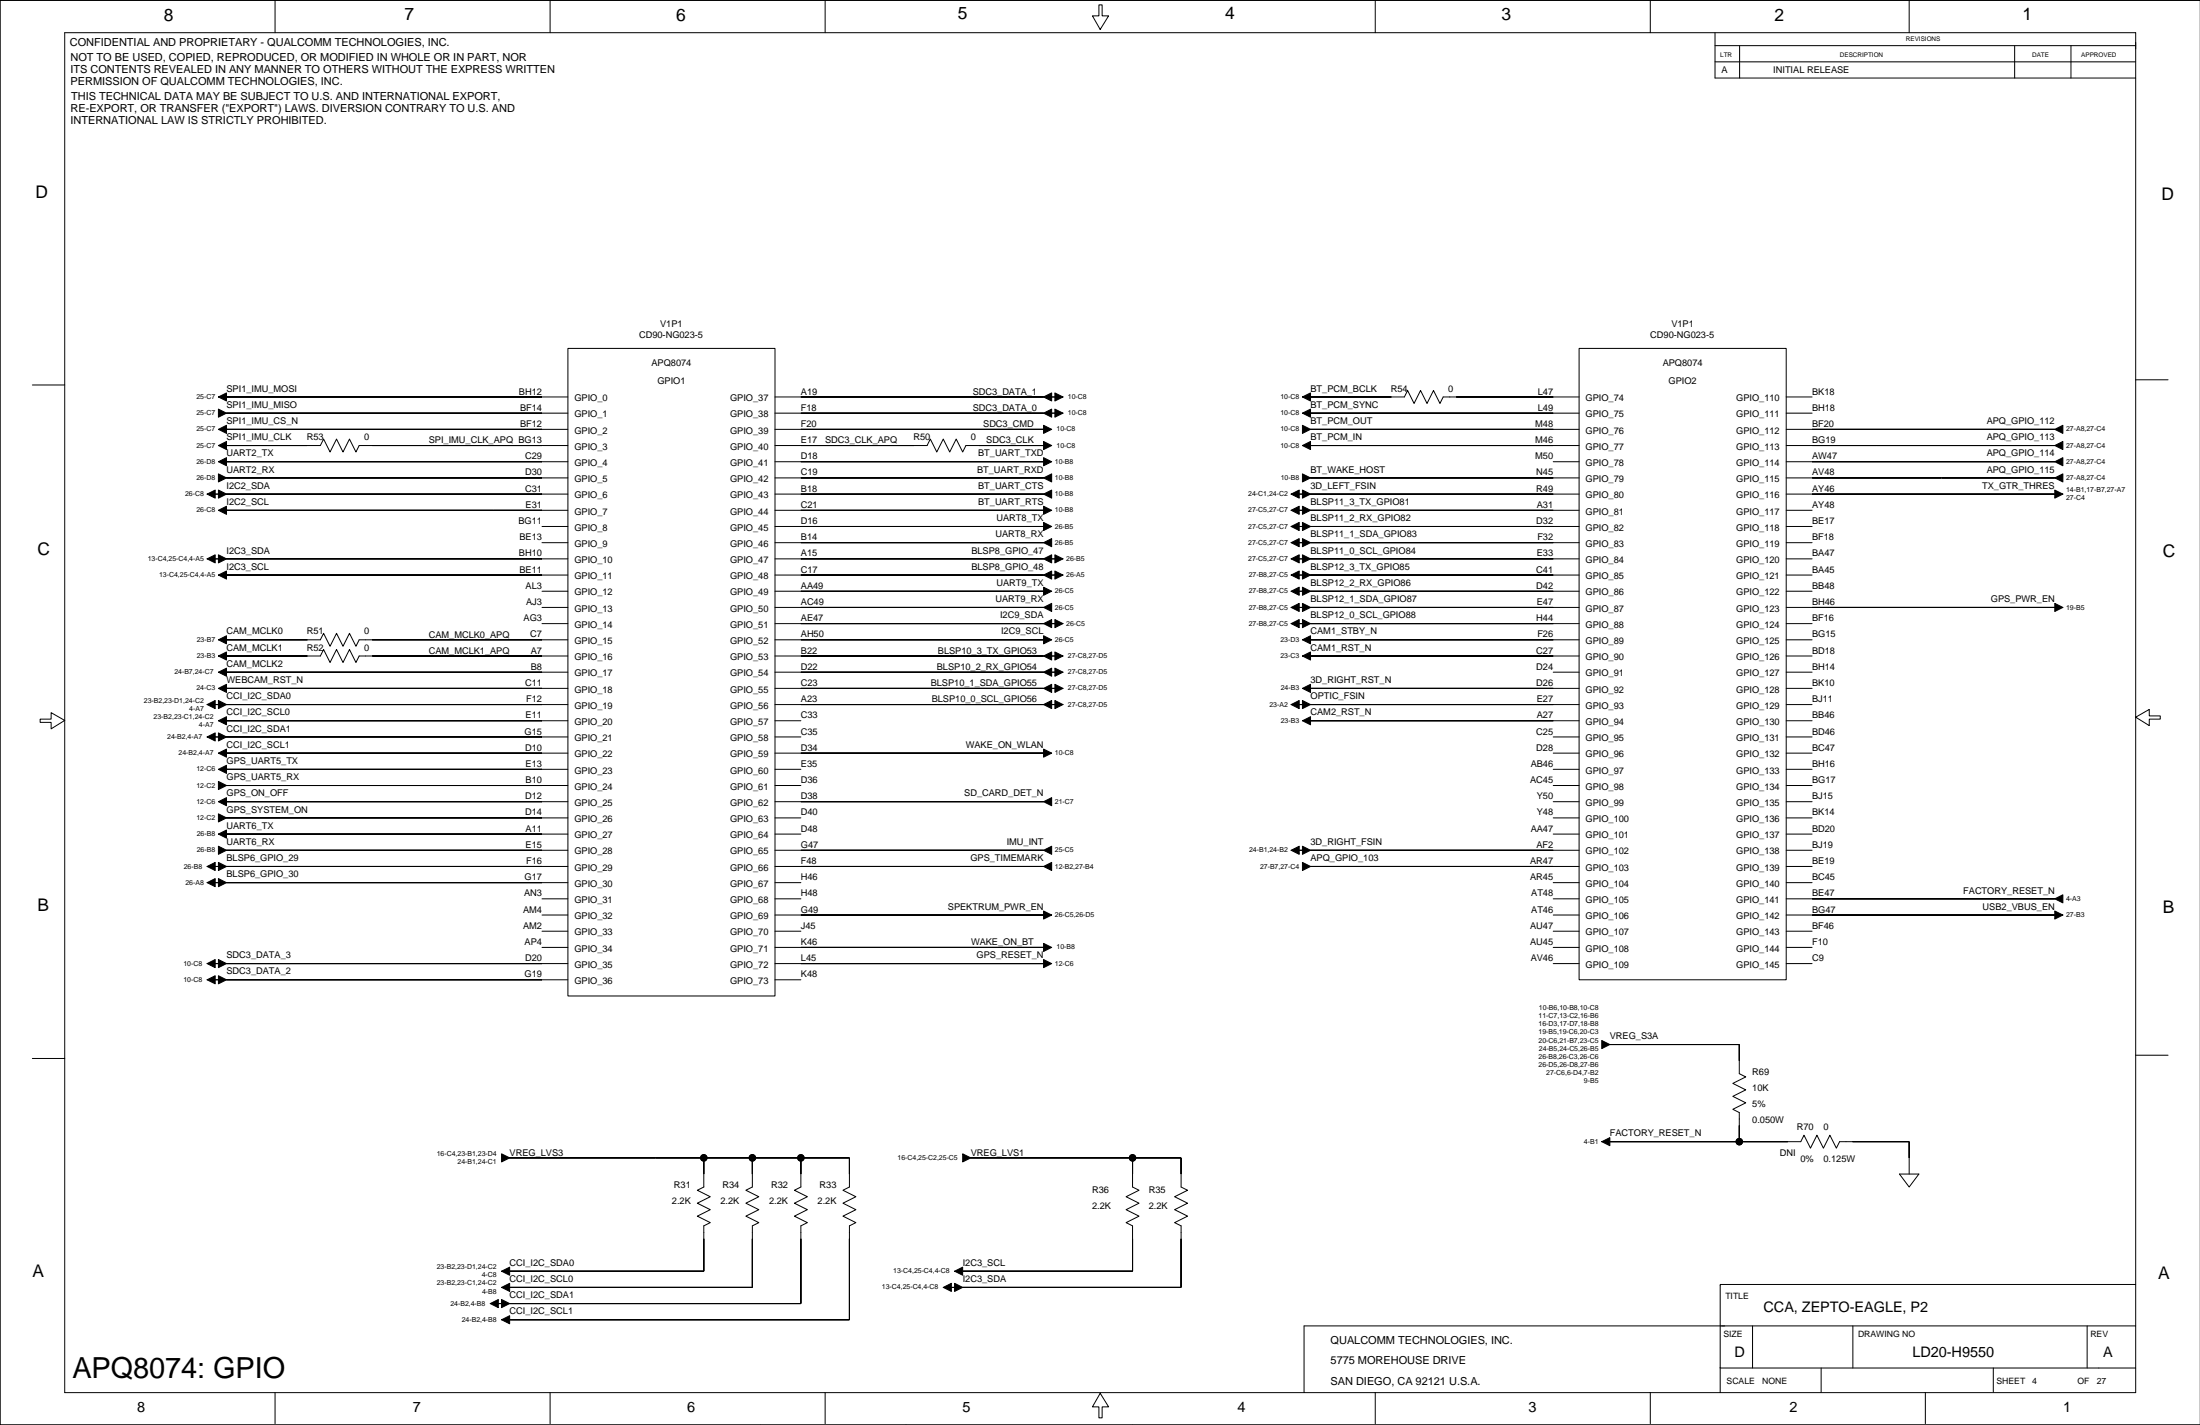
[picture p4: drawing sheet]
<svg xmlns="http://www.w3.org/2000/svg" width="863mm" height="559mm" viewBox="0 0 863 559" stroke-linecap="round" stroke-linejoin="round" font-family="sans-serif">
<g fill="none" stroke="#000" stroke-width=".39">
<path d="M25.4 12.8h812.6v533.3h-812.6zM107.9 .1v12.7M215.9 .1v12.7M323.8 .1v12.7M431.2 1.9h1.3v4.3h2.5l-3.3 5.4-3-5.4h2.5zM539.6 .1v12.7M647.6 .1v12.7M672.9 12.8v17.8h165.1M672.9 17.9h165.1M682.6 17.9v12.7M749.1 .1v12.7M790.5 17.9v12.7"/>
<path d="M812.6 17.9v12.7M672.9 24.3h165.1M222.8 136.6h81.3v254h-81.3zM619.6 136.6h81.3v247.6h-81.3zM12.7 151h12.7M88.9 155.7h.1M88.9 155.7h133.9M304.1 155.7h105.4M409.5 155.7h.1M410.8 155.7h3.1M514.2 155.7h.1M514.2 155.7h36.9l1.2-2.6 2.6 5.1 2.5-5.1 2.5 5.1 2.6-5.1 2.5 5.1 1.3-2.5h53.3"/>
<path d="M700.9 155.7h10.1M838 148.9h12.7M88.9 162h.1M88.9 168.4h.1M88.9 174.7h.1M88.9 174.7h36.8l1.3-2.5 2.5 5.1 2.6-5.1 2.5 5.1 2.5-5.1 2.6 5.1 1.2-2.6h81.9M88.9 162h133.9M88.9 168.4h133.9M304.1 174.7h59.7l1.2-2.5 2.6 5.1 2.5-5.1 2.6 5.1 2.5-5.1 2.5 5.1 1.3-2.6h30.5M304.1 162h105.4M304.1 168.4h105.4M409.5 174.7h.1"/>
<path d="M409.5 168.4h.1M409.5 162h.1M410.8 162h3.1M514.2 174.7h.1M514.2 168.4h.1M514.2 162h.1M514.2 174.7h105.4M514.2 162h105.4M514.2 168.4h105.4M700.9 174.7h105.4M700.9 162h10.1M700.9 168.4h105.4"/>
<path d="M806.3 168.4h.1M806.3 174.7h.1M84.4 193.8h3.2M88.9 181.1h.1M88.9 187.4h.1M88.9 193.8h.1M88.9 187.4h133.9M88.9 193.8h133.9M88.9 181.1h133.9M304.1 187.4h105.4M304.1 193.8h105.4M304.1 181.1h105.4"/>
<path d="M409.5 187.4h.1M409.5 193.8h.1M409.5 181.1h.1M509.8 193.8h3.2M514.2 187.4h.1M514.2 193.8h.1M514.2 187.4h105.4M514.2 193.8h105.4M609.5 181.1h10.1M700.9 187.4h105.4M700.9 193.8h105.4M700.9 181.1h105.4"/>
<path d="M806.3 181.1h.1M806.3 187.4h.1M806.3 193.8h.1M84.4 219.2h3.2M88.9 200.1h.1M88.9 219.2h.1M88.9 200.1h133.9M88.9 219.2h133.9M212.7 206.5h10.1M212.7 212.8h10.1M304.1 200.1h105.4M304.1 206.5h105.4"/>
<path d="M304.1 212.8h105.4M304.1 219.2h105.4M409.5 200.1h.1M409.5 206.5h.1M409.5 212.8h.1M409.5 219.2h.1M410.8 219.2h3.1M509.8 200.1h3.2M509.8 206.5h3.2M509.8 212.8h3.2M509.8 219.2h3.2M514.2 200.1h.1"/>
<path d="M514.2 206.5h.1M514.2 212.8h.1M514.2 219.2h.1M514.2 200.1h105.4M514.2 206.5h105.4M514.2 212.8h105.4M514.2 219.2h105.4M700.9 200.1h10.1M700.9 206.5h10.1M700.9 212.8h10.1M700.9 219.2h10.1M88.9 225.5h.1"/>
<path d="M88.9 225.5h133.9M212.7 238.2h10.1M212.7 231.8h10.1M304.1 238.2h105.4M304.1 231.8h105.4M304.1 225.5h105.4M409.5 231.8h.1M409.5 225.5h.1M409.5 238.2h.1M410.8 225.5h3.1M509.8 238.2h3.2M509.8 231.8h3.2"/>
<path d="M509.8 225.5h3.2M514.2 225.5h.1M514.2 231.8h.1M514.2 238.2h.1M514.2 238.2h105.4M514.2 231.8h105.4M514.2 225.5h105.4M700.9 238.2h105.4M700.9 231.8h10.1M700.9 225.5h10.1M806.3 238.2h.1M88.9 257.2h.1"/>
<path d="M88.9 250.9h.1M88.9 250.9h36.8l1.3-2.5 2.5 5 2.6-5 2.5 5 2.5-5 2.6 5 1.2-2.5h81.9M88.9 257.2h36.8l1.3-2.5 2.5 5.1 2.6-5.1 2.5 5.1 2.5-5.1 2.6 5.1 1.2-2.6h81.9M212.7 244.5h10.1M304.1 257.2h105.4M304.1 244.5h105.4M304.1 250.9h105.4M409.5 257.2h.1M409.5 244.5h.1M409.5 250.9h.1M410.8 257.2h3.1M410.8 244.5h3.1"/>
<path d="M509.8 244.5h3.2M514.2 244.5h.1M514.2 250.9h.1M514.2 257.2h.1M514.2 257.2h105.4M514.2 244.5h105.4M514.2 250.9h105.4M700.9 257.2h10.1M700.9 244.5h10.1M700.9 250.9h10.1M84.4 276.3h3.2M88.9 263.6h.1"/>
<path d="M88.9 276.3h.1M88.9 269.9h.1M88.9 263.6h133.9M88.9 269.9h133.9M88.9 276.3h133.9M304.1 263.6h105.4M304.1 269.9h105.4M304.1 276.3h105.4M409.5 263.6h.1M409.5 269.9h.1M409.5 276.3h.1M410.8 263.6h3.1"/>
<path d="M410.8 269.9h3.1M410.8 276.3h3.1M509.8 276.3h3.2M514.2 276.3h.1M514.2 269.9h.1M514.2 269.9h105.4M514.2 276.3h105.4M609.5 263.6h10.1M700.9 263.6h10.1M700.9 269.9h10.1M700.9 276.3h10.1M15.7 282h4.4v-2.5l5.3 3-5.3 3.3v-2.5h-4.4z"/>
<path d="M84.4 289h3.2M88.9 295.3h.1M88.9 282.6h.1M88.9 289h.1M88.9 289h133.9M88.9 295.3h133.9M88.9 282.6h133.9M304.1 289h10.2M304.1 295.3h105.4M304.1 282.6h10.2M409.5 295.3h.1M514.2 282.6h.1"/>
<path d="M514.2 282.6h105.4M609.5 289h10.1M609.5 295.3h10.1M700.9 289h10.1M700.9 295.3h10.1M700.9 282.6h10.1M838 281.2l5.3-3v2.5h4.4v1.3h-4.4v2.5zM88.9 301.7h.1M88.9 308h.1M88.9 314.4h.1M88.9 301.7h133.9M88.9 308h133.9"/>
<path d="M88.9 314.4h133.9M304.1 301.7h10.2M304.1 308h10.2M304.1 314.4h105.4M409.5 314.4h.1M609.5 301.7h10.1M609.5 308h10.1M609.5 314.4h10.1M700.9 301.7h10.1M700.9 308h10.1M700.9 314.4h10.1M84.4 339.8h3.2"/>
<path d="M88.9 339.8h.1M88.9 320.7h.1M88.9 327.1h.1M88.9 333.4h.1M88.9 339.8h133.9M88.9 320.7h133.9M88.9 327.1h133.9M88.9 333.4h133.9M304.1 339.8h105.4M304.1 320.7h10.2M304.1 327.1h10.2M304.1 333.4h105.4"/>
<path d="M409.5 339.8h.1M409.5 333.4h.1M509.8 333.4h3.2M514.2 339.8h.1M514.2 333.4h.1M514.2 339.8h105.4M514.2 333.4h105.4M609.5 320.7h10.1M609.5 327.1h10.1M700.9 339.8h10.1M700.9 320.7h10.1M700.9 327.1h10.1"/>
<path d="M700.9 333.4h10.1M84.4 346.1h3.2M88.9 346.1h.1M88.9 346.1h133.9M212.7 352.5h10.1M212.7 358.8h10.1M304.1 346.1h10.2M304.1 352.5h10.2M304.1 358.8h105.4M409.5 358.8h.1M609.5 346.1h10.1M609.5 352.5h10.1"/>
<path d="M609.5 358.8h10.1M700.9 346.1h10.1M700.9 352.5h105.4M700.9 358.8h105.4M806.3 358.8h.1M806.3 352.5h.1M84.4 377.9h3.2M88.9 377.9h.1M88.9 377.9h133.9M212.7 365.2h10.1M212.7 371.5h10.1M304.1 377.9h105.4"/>
<path d="M304.1 365.2h10.2M304.1 371.5h105.4M409.5 371.5h.1M409.5 377.9h.1M609.5 377.9h10.1M609.5 365.2h10.1M609.5 371.5h10.1M700.9 377.9h10.1M700.9 365.2h10.1M700.9 371.5h10.1M84.4 384.2h3.2M88.9 384.2h.1"/>
<path d="M88.9 384.2h133.9M304.1 384.2h10.2M12.7 415.1h12.7M631.7 409.6h.1M631.7 409.6h50.8v11.4l2.5 1.3-5.1 2.5 5.1 2.6-5.1 2.5 5.1 2.6-5.1 2.5 2.6 1.3v11.4M838 413.8h12.7M200 454h.1M200 454h133.3v11.5l-2.5 1.2 5 2.6-5 2.5 5 2.6-5 2.5 5 2.5-2.5 1.3v36.8h-133.3M276.2 454v11.5l-2.6 1.2 5.1 2.6-5.1 2.5 5.1 2.6-5.1 2.5 5.1 2.5-2.5 1.3v17.8h-76.2M295.2 454v11.5l-2.5 1.2 5 2.6-5 2.5 5 2.6-5 2.5 5 2.5-2.5 1.3v24.1h-95.2M314.3 454v11.5l-2.6 1.2 5.1 2.6-5.1 2.5 5.1 2.6-5.1 2.5 5.1 2.5-2.5 1.3v30.5h-114.3M380.9 454h.1"/>
<path d="M380.9 454h82.5v11.5l2.6 1.2-5.1 2.6 5.1 2.5-5.1 2.6 5.1 2.5-5.1 2.5 2.5 1.3v24.1h-85.7M444.4 454v11.5l2.5 1.2-5 2.6 5 2.5-5 2.6 5 2.5-5 2.5 2.5 1.3v17.8h-66.7M631.7 447.7h.1M631.7 447.7h74.9l1.3-2.5 2.5 5 2.5-5 2.6 5 2.5-5 2.6 5 1.2-2.5h27.3v12.7M745.3 460.4h7.6l-3.8 5.1zM200 498.5h.1M377.7 498.5h.1M195.5 511.2h3.2M200 517.5h.1M200 504.8h.1M200 511.2h.1M373.3 504.8h3.2"/>
<path d="M377.7 504.8h.1M687.7 519.9v16.6M727 519.9v16.6M819 519.9v16.6M838 503.7h-163v42.4M838 519.9h-326.3v26.2M675 536.5h163M714.6 536.5v9.3M782.1 536.5v9.3M107.9 546.1v12.2M215.9 546.1v12.2M298.4 558.8h.1"/>
<path d="M323.8 546.1v12.2M355.5 558.8h.1M431.7 546.4l3.3 5.3h-2.5v4.3h-1.3v-4.3h-2.5zM444.4 558.8h.1M539.6 546.1v12.2M539.6 558.8h.1M647.6 546.1v12.2M755.5 546.1v12.2M863.3 558.8h-863.3v-558.7h863.3h-863.3v558.7"/>
<circle cx="276.2" cy="454" r="1.27"/>
<circle cx="295.2" cy="454" r="1.27"/>
<circle cx="314.3" cy="454" r="1.27"/>
<circle cx="444.4" cy="454" r="1.27"/>
<circle cx="682.5" cy="447.7" r="1.27"/>
</g>
<g fill="#000" stroke="#000" stroke-width=".39">
<path d="M85.7 155.7l3.2-1.6v3.2z" fill-rule="evenodd"/>
<path d="M88.9 155.7h123.8z" fill-rule="evenodd"/>
<path d="M409.5 155.7l3.2-1.6v3.2z" fill-rule="evenodd"/>
<path d="M314.3 155.7h95.2z" fill-rule="evenodd"/>
<path d="M413.9 154.1l3.2 1.6-3.2 1.6z" fill-rule="evenodd"/>
<path d="M511.1 155.7l3.1-1.6v3.2z" fill-rule="evenodd"/>
<path d="M514.2 155.7h31.8z" fill-rule="evenodd"/>
<path d="M571.4 155.7h38.1z" fill-rule="evenodd"/>
<path d="M85.7 168.4l3.2-1.6v3.2z" fill-rule="evenodd"/>
<path d="M85.7 174.7l3.2-1.6v3.2z" fill-rule="evenodd"/>
<path d="M85.7 160.4l3.2 1.6-3.2 1.6z" fill-rule="evenodd"/>
<path d="M88.9 174.7h31.7z" fill-rule="evenodd"/>
<path d="M88.9 168.4h47.6z" fill-rule="evenodd"/>
<path d="M136.5 168.4h76.2z" fill-rule="evenodd"/>
<path d="M88.9 162h123.8z" fill-rule="evenodd"/>
<path d="M146 174.7h66.7z" fill-rule="evenodd"/>
<path d="M314.3 174.7h44.4z" fill-rule="evenodd"/>
<path d="M409.5 162l3.2-1.6v3.2z" fill-rule="evenodd"/>
<path d="M314.3 168.4h95.2z" fill-rule="evenodd"/>
<path d="M314.3 162h95.2z" fill-rule="evenodd"/>
<path d="M384.1 174.7h25.4z" fill-rule="evenodd"/>
<path d="M409.5 173.1l3.2 1.6-3.2 1.6z" fill-rule="evenodd"/>
<path d="M409.5 166.8l3.2 1.6-3.2 1.6z" fill-rule="evenodd"/>
<path d="M413.9 160.4l3.2 1.6-3.2 1.6z" fill-rule="evenodd"/>
<path d="M511.1 174.7l3.1-1.6v3.2z" fill-rule="evenodd"/>
<path d="M511.1 162l3.1-1.6v3.2z" fill-rule="evenodd"/>
<path d="M511.1 166.8l3.1 1.6-3.1 1.6z" fill-rule="evenodd"/>
<path d="M514.2 162h95.3z" fill-rule="evenodd"/>
<path d="M514.2 174.7h95.3z" fill-rule="evenodd"/>
<path d="M514.2 168.4h95.3z" fill-rule="evenodd"/>
<path d="M711 168.4h12.7z" fill-rule="evenodd"/>
<path d="M711 174.7h25.4z" fill-rule="evenodd"/>
<path d="M723.7 168.4h82.6z" fill-rule="evenodd"/>
<path d="M736.4 174.7h69.9z" fill-rule="evenodd"/>
<path d="M806.3 168.4l3.1-1.6v3.2z" fill-rule="evenodd"/>
<path d="M806.3 174.7l3.1-1.6v3.2z" fill-rule="evenodd"/>
<path d="M81.3 193.8l3.1-1.6v3.1z" fill-rule="evenodd"/>
<path d="M85.7 181.1l3.2-1.6v3.1z" fill-rule="evenodd"/>
<path d="M85.7 185.8l3.2 1.6-3.2 1.6z" fill-rule="evenodd"/>
<path d="M85.7 192.2l3.2 1.6-3.2 1.5z" fill-rule="evenodd"/>
<path d="M88.9 193.8h85.7z" fill-rule="evenodd"/>
<path d="M88.9 187.4h123.8z" fill-rule="evenodd"/>
<path d="M88.9 181.1h123.8z" fill-rule="evenodd"/>
<path d="M174.6 193.8h38.1z" fill-rule="evenodd"/>
<path d="M314.3 187.4h95.2z" fill-rule="evenodd"/>
<path d="M314.3 193.8h95.2z" fill-rule="evenodd"/>
<path d="M314.3 181.1h95.2z" fill-rule="evenodd"/>
<path d="M409.5 187.4l3.2-1.6v3.2z" fill-rule="evenodd"/>
<path d="M409.5 193.8l3.2-1.6v3.1z" fill-rule="evenodd"/>
<path d="M409.5 179.5l3.2 1.6-3.2 1.5z" fill-rule="evenodd"/>
<path d="M506.6 193.8l3.2-1.6v3.1z" fill-rule="evenodd"/>
<path d="M511.1 185.8l3.1 1.6-3.1 1.6z" fill-rule="evenodd"/>
<path d="M511.1 192.2l3.1 1.6-3.1 1.5z" fill-rule="evenodd"/>
<path d="M514.2 187.4h95.3z" fill-rule="evenodd"/>
<path d="M514.2 193.8h95.3z" fill-rule="evenodd"/>
<path d="M711 181.1h38.1z" fill-rule="evenodd"/>
<path d="M711 187.4h50.8z" fill-rule="evenodd"/>
<path d="M711 193.8h63.5z" fill-rule="evenodd"/>
<path d="M774.5 193.8h31.8z" fill-rule="evenodd"/>
<path d="M761.8 187.4h44.5z" fill-rule="evenodd"/>
<path d="M749.1 181.1h57.2z" fill-rule="evenodd"/>
<path d="M806.3 181.1l3.1-1.6v3.1z" fill-rule="evenodd"/>
<path d="M806.3 187.4l3.1-1.6v3.2z" fill-rule="evenodd"/>
<path d="M806.3 192.2l3.1 1.6-3.1 1.5z" fill-rule="evenodd"/>
<path d="M81.3 219.2l3.1-1.6v3.1z" fill-rule="evenodd"/>
<path d="M85.7 200.1l3.2-1.6v3.2z" fill-rule="evenodd"/>
<path d="M85.7 217.6l3.2 1.6-3.2 1.5z" fill-rule="evenodd"/>
<path d="M88.9 200.1h104.7z" fill-rule="evenodd"/>
<path d="M88.9 219.2h123.8z" fill-rule="evenodd"/>
<path d="M193.6 200.1h19.1z" fill-rule="evenodd"/>
<path d="M409.5 219.2l3.2-1.6v3.1z" fill-rule="evenodd"/>
<path d="M314.3 200.1h95.2z" fill-rule="evenodd"/>
<path d="M314.3 206.5h95.2z" fill-rule="evenodd"/>
<path d="M314.3 212.8h95.2z" fill-rule="evenodd"/>
<path d="M314.3 219.2h95.2z" fill-rule="evenodd"/>
<path d="M409.5 212.8l3.2-1.6v3.2z" fill-rule="evenodd"/>
<path d="M409.5 198.5l3.2 1.6-3.2 1.6z" fill-rule="evenodd"/>
<path d="M409.5 204.9l3.2 1.6-3.2 1.5z" fill-rule="evenodd"/>
<path d="M413.9 217.6l3.2 1.6-3.2 1.5z" fill-rule="evenodd"/>
<path d="M506.6 200.1l3.2-1.6v3.2z" fill-rule="evenodd"/>
<path d="M506.6 206.5l3.2-1.6v3.1z" fill-rule="evenodd"/>
<path d="M506.6 212.8l3.2-1.6v3.2z" fill-rule="evenodd"/>
<path d="M506.6 219.2l3.2-1.6v3.1z" fill-rule="evenodd"/>
<path d="M511.1 198.5l3.1 1.6-3.1 1.6z" fill-rule="evenodd"/>
<path d="M511.1 204.9l3.1 1.6-3.1 1.5z" fill-rule="evenodd"/>
<path d="M511.1 211.2l3.1 1.6-3.1 1.6z" fill-rule="evenodd"/>
<path d="M511.1 217.6l3.1 1.6-3.1 1.5z" fill-rule="evenodd"/>
<path d="M514.2 219.2h95.3z" fill-rule="evenodd"/>
<path d="M514.2 212.8h95.3z" fill-rule="evenodd"/>
<path d="M514.2 206.5h95.3z" fill-rule="evenodd"/>
<path d="M514.2 200.1h95.3z" fill-rule="evenodd"/>
<path d="M85.7 225.5l3.2-1.6v3.2z" fill-rule="evenodd"/>
<path d="M88.9 225.5h123.8z" fill-rule="evenodd"/>
<path d="M409.5 225.5l3.2-1.6v3.2z" fill-rule="evenodd"/>
<path d="M314.3 225.5h95.2z" fill-rule="evenodd"/>
<path d="M314.3 231.8h95.2z" fill-rule="evenodd"/>
<path d="M314.3 238.2h95.2z" fill-rule="evenodd"/>
<path d="M409.5 238.2l3.2-1.6v3.2z" fill-rule="evenodd"/>
<path d="M409.5 230.3l3.2 1.5-3.2 1.6z" fill-rule="evenodd"/>
<path d="M413.9 223.9l3.2 1.6-3.2 1.6z" fill-rule="evenodd"/>
<path d="M506.6 225.5l3.2-1.6v3.2z" fill-rule="evenodd"/>
<path d="M506.6 231.8l3.2-1.5v3.1z" fill-rule="evenodd"/>
<path d="M506.6 238.2l3.2-1.6v3.2z" fill-rule="evenodd"/>
<path d="M511.1 223.9l3.1 1.6-3.1 1.6z" fill-rule="evenodd"/>
<path d="M511.1 230.3l3.1 1.5-3.1 1.6z" fill-rule="evenodd"/>
<path d="M511.1 236.6l3.1 1.6-3.1 1.6z" fill-rule="evenodd"/>
<path d="M514.2 238.2h95.3z" fill-rule="evenodd"/>
<path d="M514.2 231.8h95.3z" fill-rule="evenodd"/>
<path d="M514.2 225.5h95.3z" fill-rule="evenodd"/>
<path d="M711 238.2h95.3z" fill-rule="evenodd"/>
<path d="M806.3 236.6l3.1 1.6-3.1 1.6z" fill-rule="evenodd"/>
<path d="M85.7 257.2l3.2-1.5v3.1z" fill-rule="evenodd"/>
<path d="M85.7 250.9l3.2-1.6v3.2z" fill-rule="evenodd"/>
<path d="M88.9 250.9h31.7z" fill-rule="evenodd"/>
<path d="M88.9 257.2h31.7z" fill-rule="evenodd"/>
<path d="M146 250.9h66.7z" fill-rule="evenodd"/>
<path d="M146 257.2h66.7z" fill-rule="evenodd"/>
<path d="M409.5 257.2l3.2-1.5v3.1z" fill-rule="evenodd"/>
<path d="M409.5 244.5l3.2-1.5v3.1z" fill-rule="evenodd"/>
<path d="M314.3 257.2h95.2z" fill-rule="evenodd"/>
<path d="M314.3 244.5h95.2z" fill-rule="evenodd"/>
<path d="M314.3 250.9h95.2z" fill-rule="evenodd"/>
<path d="M409.5 249.3l3.2 1.6-3.2 1.6z" fill-rule="evenodd"/>
<path d="M413.9 255.7l3.2 1.5-3.2 1.6z" fill-rule="evenodd"/>
<path d="M413.9 243l3.2 1.5-3.2 1.6z" fill-rule="evenodd"/>
<path d="M506.6 244.5l3.2-1.5v3.1z" fill-rule="evenodd"/>
<path d="M511.1 250.9l3.1-1.6v3.2z" fill-rule="evenodd"/>
<path d="M511.1 257.2l3.1-1.5v3.1z" fill-rule="evenodd"/>
<path d="M511.1 243l3.1 1.5-3.1 1.6z" fill-rule="evenodd"/>
<path d="M514.2 244.5h95.3z" fill-rule="evenodd"/>
<path d="M514.2 250.9h95.3z" fill-rule="evenodd"/>
<path d="M514.2 257.2h95.3z" fill-rule="evenodd"/>
<path d="M81.3 276.3l3.1-1.6v3.2z" fill-rule="evenodd"/>
<path d="M85.7 263.6l3.2-1.6v3.2z" fill-rule="evenodd"/>
<path d="M85.7 269.9l3.2-1.5v3.1z" fill-rule="evenodd"/>
<path d="M85.7 274.7l3.2 1.6-3.2 1.6z" fill-rule="evenodd"/>
<path d="M88.9 263.6h123.8z" fill-rule="evenodd"/>
<path d="M88.9 269.9h123.8z" fill-rule="evenodd"/>
<path d="M88.9 276.3h123.8z" fill-rule="evenodd"/>
<path d="M409.5 263.6l3.2-1.6v3.2z" fill-rule="evenodd"/>
<path d="M409.5 269.9l3.2-1.5v3.1z" fill-rule="evenodd"/>
<path d="M409.5 276.3l3.2-1.6v3.2z" fill-rule="evenodd"/>
<path d="M314.3 276.3h95.2z" fill-rule="evenodd"/>
<path d="M314.3 269.9h95.2z" fill-rule="evenodd"/>
<path d="M314.3 263.6h95.2z" fill-rule="evenodd"/>
<path d="M413.9 262l3.2 1.6-3.2 1.6z" fill-rule="evenodd"/>
<path d="M413.9 268.4l3.2 1.5-3.2 1.6z" fill-rule="evenodd"/>
<path d="M413.9 274.7l3.2 1.6-3.2 1.6z" fill-rule="evenodd"/>
<path d="M506.6 276.3l3.2-1.6v3.2z" fill-rule="evenodd"/>
<path d="M511.1 269.9l3.1-1.5v3.1z" fill-rule="evenodd"/>
<path d="M511.1 274.7l3.1 1.6-3.1 1.6z" fill-rule="evenodd"/>
<path d="M514.2 276.3h95.3z" fill-rule="evenodd"/>
<path d="M514.2 269.9h95.3z" fill-rule="evenodd"/>
<path d="M81.3 289l3.1-1.6v3.2z" fill-rule="evenodd"/>
<path d="M85.7 295.3l3.2-1.6v3.2z" fill-rule="evenodd"/>
<path d="M85.7 282.6l3.2-1.5v3.1z" fill-rule="evenodd"/>
<path d="M85.7 287.4l3.2 1.6-3.2 1.6z" fill-rule="evenodd"/>
<path d="M88.9 289h123.8z" fill-rule="evenodd"/>
<path d="M88.9 295.3h123.8z" fill-rule="evenodd"/>
<path d="M88.9 282.6h123.8z" fill-rule="evenodd"/>
<path d="M314.3 295.3h95.2z" fill-rule="evenodd"/>
<path d="M409.5 293.7l3.2 1.6-3.2 1.6z" fill-rule="evenodd"/>
<path d="M511.1 282.6l3.1-1.5v3.1z" fill-rule="evenodd"/>
<path d="M514.2 282.6h95.3z" fill-rule="evenodd"/>
<path d="M85.7 301.7l3.2-1.6v3.2z" fill-rule="evenodd"/>
<path d="M85.7 314.4l3.2-1.6v3.2z" fill-rule="evenodd"/>
<path d="M85.7 306.4l3.2 1.6-3.2 1.6z" fill-rule="evenodd"/>
<path d="M88.9 314.4h123.8z" fill-rule="evenodd"/>
<path d="M88.9 301.7h123.8z" fill-rule="evenodd"/>
<path d="M88.9 308h123.8z" fill-rule="evenodd"/>
<path d="M314.3 314.4h95.2z" fill-rule="evenodd"/>
<path d="M409.5 314.4l3.2-1.6v3.2z" fill-rule="evenodd"/>
<path d="M81.3 339.8l3.1-1.6v3.2z" fill-rule="evenodd"/>
<path d="M85.7 327.1l3.2-1.6v3.2z" fill-rule="evenodd"/>
<path d="M85.7 338.2l3.2 1.6-3.2 1.6z" fill-rule="evenodd"/>
<path d="M85.7 319.1l3.2 1.6-3.2 1.6z" fill-rule="evenodd"/>
<path d="M85.7 331.8l3.2 1.6-3.2 1.6z" fill-rule="evenodd"/>
<path d="M88.9 339.8h123.8z" fill-rule="evenodd"/>
<path d="M88.9 327.1h123.8z" fill-rule="evenodd"/>
<path d="M88.9 333.4h123.8z" fill-rule="evenodd"/>
<path d="M88.9 320.7h123.8z" fill-rule="evenodd"/>
<path d="M314.3 339.8h95.2z" fill-rule="evenodd"/>
<path d="M314.3 333.4h95.2z" fill-rule="evenodd"/>
<path d="M409.5 339.8l3.2-1.6v3.2z" fill-rule="evenodd"/>
<path d="M409.5 333.4l3.2-1.6v3.2z" fill-rule="evenodd"/>
<path d="M506.6 333.4l3.2-1.6v3.2z" fill-rule="evenodd"/>
<path d="M511.1 338.2l3.1 1.6-3.1 1.6z" fill-rule="evenodd"/>
<path d="M511.1 331.8l3.1 1.6-3.1 1.6z" fill-rule="evenodd"/>
<path d="M514.2 339.8h95.3z" fill-rule="evenodd"/>
<path d="M514.2 333.4h95.3z" fill-rule="evenodd"/>
<path d="M81.3 346.1l3.1-1.6v3.2z" fill-rule="evenodd"/>
<path d="M85.7 344.5l3.2 1.6-3.2 1.6z" fill-rule="evenodd"/>
<path d="M88.9 346.1h123.8z" fill-rule="evenodd"/>
<path d="M314.3 358.8h95.2z" fill-rule="evenodd"/>
<path d="M409.5 357.2l3.2 1.6-3.2 1.6z" fill-rule="evenodd"/>
<path d="M711 358.8h95.3z" fill-rule="evenodd"/>
<path d="M711 352.5h95.3z" fill-rule="evenodd"/>
<path d="M806.3 352.5l3.1-1.6v3.2z" fill-rule="evenodd"/>
<path d="M806.3 357.2l3.1 1.6-3.1 1.6z" fill-rule="evenodd"/>
<path d="M81.3 377.9l3.1-1.6v3.2z" fill-rule="evenodd"/>
<path d="M85.7 376.3l3.2 1.6-3.2 1.6z" fill-rule="evenodd"/>
<path d="M88.9 377.9h123.8z" fill-rule="evenodd"/>
<path d="M314.3 371.5h95.2z" fill-rule="evenodd"/>
<path d="M314.3 377.9h95.2z" fill-rule="evenodd"/>
<path d="M409.5 369.9l3.2 1.6-3.2 1.6z" fill-rule="evenodd"/>
<path d="M409.5 376.3l3.2 1.6-3.2 1.6z" fill-rule="evenodd"/>
<path d="M81.3 384.2l3.1-1.6v3.2z" fill-rule="evenodd"/>
<path d="M85.7 382.6l3.2 1.6-3.2 1.6z" fill-rule="evenodd"/>
<path d="M88.9 384.2h123.8z" fill-rule="evenodd"/>
<path d="M628.5 408l3.2 1.6-3.2 1.6z" fill-rule="evenodd"/>
<path d="M682.5 409.6v6.4z" fill-rule="evenodd"/>
<path d="M631.7 409.6h50.8z" fill-rule="evenodd"/>
<path d="M196.8 452.5l3.2 1.5-3.2 1.6z" fill-rule="evenodd"/>
<path d="M200 454h57.1z" fill-rule="evenodd"/>
<path d="M276.2 454v6.4z" fill-rule="evenodd"/>
<path d="M257.1 454h19.1z" fill-rule="evenodd"/>
<path d="M276.2 454h19z" fill-rule="evenodd"/>
<path d="M295.2 454v6.4z" fill-rule="evenodd"/>
<path d="M295.2 454h19.1z" fill-rule="evenodd"/>
<path d="M314.3 454v6.4z" fill-rule="evenodd"/>
<path d="M314.3 454h19z" fill-rule="evenodd"/>
<path d="M333.3 454v6.4z" fill-rule="evenodd"/>
<path d="M377.7 452.5l3.2 1.5-3.2 1.6z" fill-rule="evenodd"/>
<path d="M444.4 454v6.4z" fill-rule="evenodd"/>
<path d="M380.9 454h63.5z" fill-rule="evenodd"/>
<path d="M463.4 454v6.4z" fill-rule="evenodd"/>
<path d="M444.4 454h19z" fill-rule="evenodd"/>
<path d="M628.5 447.7l3.2-1.6v3.2z" fill-rule="evenodd"/>
<path d="M682.5 441.4v6.3z" fill-rule="evenodd"/>
<path d="M631.7 447.7h50.8z" fill-rule="evenodd"/>
<path d="M682.5 447.7h19z" fill-rule="evenodd"/>
<path d="M749.1 447.7v6.3z" fill-rule="evenodd"/>
<path d="M726.9 447.7h22.2z" fill-rule="evenodd"/>
<path d="M196.8 498.5l3.2-1.6v3.2z" fill-rule="evenodd"/>
<path d="M276.2 485.8v12.7z" fill-rule="evenodd"/>
<path d="M200 498.5h76.2z" fill-rule="evenodd"/>
<path d="M295.2 485.8v19z" fill-rule="evenodd"/>
<path d="M314.3 485.8v25.4z" fill-rule="evenodd"/>
<path d="M333.3 485.8v31.7z" fill-rule="evenodd"/>
<path d="M374.6 498.5l3.1-1.6v3.2z" fill-rule="evenodd"/>
<path d="M444.4 485.8v12.7z" fill-rule="evenodd"/>
<path d="M377.7 498.5h66.7z" fill-rule="evenodd"/>
<path d="M463.4 485.8v19z" fill-rule="evenodd"/>
<path d="M192.4 511.2l3.1-1.6v3.2z" fill-rule="evenodd"/>
<path d="M196.8 517.5l3.2-1.6v3.2z" fill-rule="evenodd"/>
<path d="M196.8 504.8l3.2-1.6v3.2z" fill-rule="evenodd"/>
<path d="M196.8 509.6l3.2 1.6-3.2 1.6z" fill-rule="evenodd"/>
<path d="M200 504.8h95.2z" fill-rule="evenodd"/>
<path d="M200 511.2h114.3z" fill-rule="evenodd"/>
<path d="M200 517.5h133.3z" fill-rule="evenodd"/>
<path d="M370.1 504.8l3.2-1.6v3.2z" fill-rule="evenodd"/>
<path d="M374.6 503.2l3.1 1.6-3.1 1.6z" fill-rule="evenodd"/>
<path d="M377.7 504.8h85.7z" fill-rule="evenodd"/>
<circle cx="276.2" cy="454" r="1.27"/>
<circle cx="295.2" cy="454" r="1.27"/>
<circle cx="314.3" cy="454" r="1.27"/>
<circle cx="444.4" cy="454" r="1.27"/>
<circle cx="682.5" cy="447.7" r="1.27"/>
</g>
<text font-size="11.4" x="28.4" y="540.5">APQ8074: GPIO</text>
<g font-size="6.8">
<text x="64.2" y="8.2">8</text>
<text x="158.7" y="8">7</text>
<text x="265.4" y="8.2">6</text>
<text x="375.8" y="7.5">5</text>
<text x="480.7" y="7.5">4</text>
<text x="589.1" y="8">3</text>
<text x="696.3" y="8.2">2</text>
<text x="793.6" y="8">1</text>
<text x="14" y="77.8">D</text>
<text x="848.2" y="78.6">D</text>
<text x="14.7" y="217.5">C</text>
<text x="848.7" y="218.2">C</text>
<text x="14.7" y="357.1">B</text>
<text x="848.7" y="357.9">B</text>
<text x="12.7" y="500.6">A</text>
<text x="846.9" y="501.4">A</text>
</g>
<g font-size="5.7">
<text x="692" y="514.3">CCA, ZEPTO-EAGLE, P2</text>
<text x="680.6" y="532.1">D</text>
<text x="750.4" y="532.1">LD20-H9550</text>
<text x="825.3" y="532.1">A</text>
<text x="53.8" y="553.7">8</text>
<text x="162" y="553.7">7</text>
<text x="269.7" y="553.7">6</text>
<text x="377.6" y="553.7">5</text>
<text x="485.5" y="553.7">4</text>
<text x="599.8" y="553.7">3</text>
<text x="702.1" y="553.7">2</text>
<text x="809.6" y="553.7">1</text>
</g>
<g font-size="4.3">
<text x="27.4" y="18">CONFIDENTIAL AND PROPRIETARY - QUALCOMM TECHNOLOGIES, INC.</text>
<text x="27.7" y="24.1">NOT TO BE USED, COPIED, REPRODUCED, OR MODIFIED IN WHOLE OR IN PART, NOR</text>
<text x="27.7" y="28.6">ITS CONTENTS REVEALED IN ANY MANNER TO OTHERS WITHOUT THE EXPRESS WRITTEN</text>
<text x="27.7" y="33.2">PERMISSION OF QUALCOMM TECHNOLOGIES, INC.</text>
<text x="27.9" y="39.3">THIS TECHNICAL DATA MAY BE SUBJECT TO U.S. AND INTERNATIONAL EXPORT,</text>
<text x="27.7" y="43.9">RE-EXPORT, OR TRANSFER (&quot;EXPORT&quot;) LAWS. DIVERSION CONTRARY TO U.S. AND</text>
<text x="27.7" y="48.4">INTERNATIONAL LAW IS STRICTLY PROHIBITED.</text>
<text x="522.1" y="526.9">QUALCOMM TECHNOLOGIES, INC.</text>
<text x="522.1" y="534.7">5775 MOREHOUSE DRIVE</text>
<text x="522.1" y="543.1">SAN DIEGO, CA 92121 U.S.A.</text>
</g>
<g font-size="3.6">
<text x="675.5" y="28.8">A</text>
<text x="695.8" y="28.8">INITIAL RELEASE</text>
<text x="259" y="128.1">V1P1</text>
<text x="655.8" y="128.1">V1P1</text>
<text x="250.8" y="132.6">CD90-NG023-5</text>
<text x="647.6" y="132.6">CD90-NG023-5</text>
<text x="255.6" y="143.4">APQ8074</text>
<text x="652.4" y="143.4">APQ8074</text>
<text x="88.9" y="153.6">SPI1_IMU_MOSI</text>
<text x="203.6" y="154.7">BH12</text>
<text x="257.9" y="150.4">GPIO1</text>
<text x="314.3" y="154.7">A19</text>
<text x="381.7" y="154.7">SDC3_DATA_1</text>
<text x="514.2" y="153.6">BT_PCM_BCLK</text>
<text x="545.7" y="153.6">R54</text>
<text x="568.2" y="153.6">0</text>
<text x="603.4" y="154.7">L47</text>
<text x="654.7" y="150.4">GPIO2</text>
<text x="711" y="154.7">BK18</text>
<text x="88.9" y="159.9">SPI1_IMU_MISO</text>
<text x="204" y="161.1">BF14</text>
<text x="225.4" y="157.3">GPIO_0</text>
<text x="286.5" y="157.3">GPIO_37</text>
<text x="314.3" y="161.1">F18</text>
<text x="381.7" y="161.1">SDC3_DATA_0</text>
<text x="514.2" y="159.9">BT_PCM_SYNC</text>
<text x="603.4" y="161.1">L49</text>
<text x="622.2" y="157.3">GPIO_74</text>
<text x="681.3" y="157.3">GPIO_110</text>
<text x="711" y="161.1">BH18</text>
<text x="88.9" y="166.3">SPI1_IMU_CS_N</text>
<text x="204" y="167.4">BF12</text>
<text x="225.4" y="163.7">GPIO_1</text>
<text x="286.5" y="163.7">GPIO_38</text>
<text x="314.3" y="167.4">F20</text>
<text x="385.8" y="167.4">SDC3_CMD</text>
<text x="514.2" y="166.3">BT_PCM_OUT</text>
<text x="602.4" y="167.4">M48</text>
<text x="622.2" y="163.7">GPIO_75</text>
<text x="681.3" y="163.7">GPIO_111</text>
<text x="711" y="167.4">BF20</text>
<text x="779.6" y="166.3">APQ_GPIO_112</text>
<text x="88.9" y="172.6">SPI1_IMU_CLK</text>
<text x="120.3" y="172.6">R53</text>
<text x="142.8" y="172.6">0</text>
<text x="168.2" y="173.9">SPI_IMU_CLK_APQ BG13</text>
<text x="225.4" y="170">GPIO_2</text>
<text x="286.5" y="170">GPIO_39</text>
<text x="314.3" y="173.8">E17</text>
<text x="323.8" y="173.9">SDC3_CLK_APQ</text>
<text x="358.4" y="172.6">R50</text>
<text x="380.9" y="172.6">0</text>
<text x="387" y="173.8">SDC3_CLK</text>
<text x="514.2" y="172.6">BT_PCM_IN</text>
<text x="602.4" y="173.8">M46</text>
<text x="622.2" y="170">GPIO_76</text>
<text x="681.3" y="170">GPIO_112</text>
<text x="711" y="173.8">BG19</text>
<text x="779.6" y="172.6">APQ_GPIO_113</text>
<text x="88.9" y="179">UART2_TX</text>
<text x="225.4" y="176.4">GPIO_3</text>
<text x="286.5" y="176.4">GPIO_40</text>
<text x="383.8" y="179">BT_UART_TXD</text>
<text x="622.2" y="176.4">GPIO_77</text>
<text x="681.3" y="176.4">GPIO_113</text>
<text x="779.6" y="179">APQ_GPIO_114</text>
<text x="88.9" y="185.3">UART2_RX</text>
<text x="206" y="180.1">C29</text>
<text x="225.4" y="182.7">GPIO_4</text>
<text x="286.5" y="182.7">GPIO_41</text>
<text x="314.3" y="180.1">D18</text>
<text x="383.4" y="185.3">BT_UART_RXD</text>
<text x="514.2" y="185.3">BT_WAKE_HOST</text>
<text x="602.4" y="180.1">M50</text>
<text x="622.2" y="182.7">GPIO_78</text>
<text x="681.3" y="182.7">GPIO_114</text>
<text x="711" y="180.1">AW47</text>
<text x="779.6" y="185.3">APQ_GPIO_115</text>
<text x="88.9" y="191.7">I2C2_SDA</text>
<text x="206" y="186.5">D30</text>
<text x="225.4" y="189.1">GPIO_5</text>
<text x="286.5" y="189.1">GPIO_42</text>
<text x="314.3" y="186.5">C19</text>
<text x="383.8" y="191.7">BT_UART_CTS</text>
<text x="514.2" y="191.7">3D_LEFT_FSIN</text>
<text x="602.8" y="186.5">N45</text>
<text x="622.2" y="189.1">GPIO_79</text>
<text x="681.3" y="189.1">GPIO_115</text>
<text x="711" y="186.5">AV48</text>
<text x="777.8" y="191.7">TX_GTR_THRES</text>
<text x="206" y="192.8">C31</text>
<text x="225.4" y="195.4">GPIO_6</text>
<text x="286.5" y="195.4">GPIO_43</text>
<text x="314.3" y="192.8">B18</text>
<text x="602.8" y="192.8">R49</text>
<text x="622.2" y="195.4">GPIO_80</text>
<text x="681.3" y="195.4">GPIO_116</text>
<text x="711" y="192.8">AY46</text>
<text x="88.9" y="198">I2C2_SCL</text>
<text x="206.3" y="199.1">E31</text>
<text x="225.4" y="201.8">GPIO_7</text>
<text x="286.5" y="201.8">GPIO_44</text>
<text x="314.3" y="199.1">C21</text>
<text x="383.8" y="198">BT_UART_RTS</text>
<text x="514.2" y="198">BLSP11_3_TX_GPIO81</text>
<text x="603" y="199.1">A31</text>
<text x="622.2" y="201.8">GPIO_81</text>
<text x="681.3" y="201.8">GPIO_117</text>
<text x="711" y="199.1">AY48</text>
<text x="203.4" y="205.5">BG11</text>
<text x="225.4" y="208.1">GPIO_8</text>
<text x="286.5" y="208.1">GPIO_45</text>
<text x="314.3" y="205.5">D16</text>
<text x="391" y="204.4">UART8_TX</text>
<text x="514.2" y="204.4">BLSP11_2_RX_GPIO82</text>
<text x="602.8" y="205.5">D32</text>
<text x="622.2" y="208.1">GPIO_82</text>
<text x="681.3" y="208.1">GPIO_118</text>
<text x="711" y="205.5">BE17</text>
<text x="203.8" y="211.8">BE13</text>
<text x="225.4" y="214.5">GPIO_9</text>
<text x="286.5" y="214.5">GPIO_46</text>
<text x="314.3" y="211.8">B14</text>
<text x="390.6" y="210.7">UART8_RX</text>
<text x="514.2" y="210.7">BLSP11_1_SDA_GPIO83</text>
<text x="603.2" y="211.8">F32</text>
<text x="622.2" y="214.5">GPIO_83</text>
<text x="681.3" y="214.5">GPIO_119</text>
<text x="711" y="211.8">BF18</text>
<text x="88.9" y="217.1">I2C3_SDA</text>
<text x="203.6" y="218.2">BH10</text>
<text x="225.4" y="220.8">GPIO_10</text>
<text x="286.5" y="220.8">GPIO_47</text>
<text x="314.3" y="218.2">A15</text>
<text x="381.2" y="217.1">BLSP8_GPIO_47</text>
<text x="514.2" y="217.1">BLSP11_0_SCL_GPIO84</text>
<text x="603" y="218.2">E33</text>
<text x="622.2" y="220.8">GPIO_84</text>
<text x="681.3" y="220.8">GPIO_120</text>
<text x="711" y="218.2">BA47</text>
<text x="88.9" y="223.4">I2C3_SCL</text>
<text x="203.8" y="224.5">BE11</text>
<text x="225.4" y="227.2">GPIO_11</text>
<text x="286.5" y="227.2">GPIO_48</text>
<text x="314.3" y="224.5">C17</text>
<text x="381.2" y="223.4">BLSP8_GPIO_48</text>
<text x="514.2" y="223.4">BLSP12_3_TX_GPIO85</text>
<text x="602.8" y="224.5">C41</text>
<text x="622.2" y="227.2">GPIO_85</text>
<text x="681.3" y="227.2">GPIO_121</text>
<text x="711" y="224.5">BA45</text>
<text x="206.3" y="230.9">AL3</text>
<text x="225.4" y="233.5">GPIO_12</text>
<text x="286.5" y="233.5">GPIO_49</text>
<text x="314.3" y="230.9">AA49</text>
<text x="391" y="229.8">UART9_TX</text>
<text x="514.2" y="229.8">BLSP12_2_RX_GPIO86</text>
<text x="602.8" y="230.9">D42</text>
<text x="622.2" y="233.5">GPIO_86</text>
<text x="681.3" y="233.5">GPIO_122</text>
<text x="711" y="230.9">BB48</text>
<text x="206.5" y="237.2">AJ3</text>
<text x="225.4" y="239.9">GPIO_13</text>
<text x="286.5" y="239.9">GPIO_50</text>
<text x="314.3" y="237.2">AC49</text>
<text x="390.6" y="236.1">UART9_RX</text>
<text x="514.2" y="236.1">BLSP12_1_SDA_GPIO87</text>
<text x="603" y="237.2">E47</text>
<text x="622.2" y="239.9">GPIO_87</text>
<text x="681.3" y="239.9">GPIO_123</text>
<text x="711" y="237.2">BH46</text>
<text x="781.2" y="236.1">GPS_PWR_EN</text>
<text x="205.4" y="243.6">AG3</text>
<text x="314.3" y="243.6">AE47</text>
<text x="392.4" y="242.5">I2C9_SDA</text>
<text x="514.2" y="242.5">BLSP12_0_SCL_GPIO88</text>
<text x="602.8" y="243.6">H44</text>
<text x="711" y="243.6">BF16</text>
<text x="88.9" y="248.8">CAM_MCLK0</text>
<text x="120.3" y="248.8">R51</text>
<text x="142.8" y="248.8">0</text>
<text x="168.2" y="250.1">CAM_MCLK0_APQ</text>
<text x="208.1" y="249.9">C7</text>
<text x="225.4" y="246.2">GPIO_14</text>
<text x="286.5" y="246.2">GPIO_51</text>
<text x="314.3" y="249.9">AH50</text>
<text x="392.8" y="248.8">I2C9_SCL</text>
<text x="514.2" y="248.8">CAM1_STBY_N</text>
<text x="603.2" y="249.9">F26</text>
<text x="622.2" y="246.2">GPIO_88</text>
<text x="681.3" y="246.2">GPIO_124</text>
<text x="711" y="249.9">BG15</text>
<text x="88.9" y="255.2">CAM_MCLK1</text>
<text x="120.3" y="255.2">R52</text>
<text x="142.8" y="255.2">0</text>
<text x="168.2" y="256.4">CAM_MCLK1_APQ</text>
<text x="208.3" y="256.3">A7</text>
<text x="225.4" y="252.6">GPIO_15</text>
<text x="286.5" y="252.6">GPIO_52</text>
<text x="314.3" y="256.3">B22</text>
<text x="368" y="256.3">BLSP10_3_TX_GPIO53</text>
<text x="514.2" y="255.2">CAM1_RST_N</text>
<text x="602.8" y="256.3">C27</text>
<text x="622.2" y="252.6">GPIO_89</text>
<text x="681.3" y="252.6">GPIO_125</text>
<text x="711" y="256.3">BD18</text>
<text x="88.9" y="261.5">CAM_MCLK2</text>
<text x="208.3" y="262.6">B8</text>
<text x="225.4" y="258.9">GPIO_16</text>
<text x="286.5" y="258.9">GPIO_53</text>
<text x="314.3" y="262.6">D22</text>
<text x="367.6" y="262.6">BLSP10_2_RX_GPIO54</text>
<text x="602.8" y="262.6">D24</text>
<text x="622.2" y="258.9">GPIO_90</text>
<text x="681.3" y="258.9">GPIO_126</text>
<text x="711" y="262.6">BH14</text>
<text x="88.9" y="267.9">WEBCAM_RST_N</text>
<text x="206" y="269">C11</text>
<text x="225.4" y="265.2">GPIO_17</text>
<text x="286.5" y="265.2">GPIO_54</text>
<text x="314.3" y="269">C23</text>
<text x="365.2" y="269">BLSP10_1_SDA_GPIO55</text>
<text x="514.2" y="267.9">3D_RIGHT_RST_N</text>
<text x="602.8" y="269">D26</text>
<text x="622.2" y="265.2">GPIO_91</text>
<text x="681.3" y="265.2">GPIO_127</text>
<text x="711" y="269">BK10</text>
<text x="88.9" y="274.2">CCI_I2C_SDA0</text>
<text x="206.5" y="275.3">F12</text>
<text x="225.4" y="271.6">GPIO_18</text>
<text x="286.5" y="271.6">GPIO_55</text>
<text x="314.3" y="275.3">A23</text>
<text x="365.6" y="275.3">BLSP10_0_SCL_GPIO56</text>
<text x="514.2" y="274.2">OPTIC_FSIN</text>
<text x="603" y="275.3">E27</text>
<text x="622.2" y="271.6">GPIO_92</text>
<text x="681.3" y="271.6">GPIO_128</text>
<text x="711" y="275.3">BJ11</text>
<text x="88.9" y="280.5">CCI_I2C_SCL0</text>
<text x="206.3" y="281.7">E11</text>
<text x="225.4" y="277.9">GPIO_19</text>
<text x="286.5" y="277.9">GPIO_56</text>
<text x="314.3" y="281.7">C33</text>
<text x="514.2" y="280.5">CAM2_RST_N</text>
<text x="603" y="281.7">A27</text>
<text x="622.2" y="277.9">GPIO_93</text>
<text x="681.3" y="277.9">GPIO_129</text>
<text x="711" y="281.7">BB46</text>
<text x="88.9" y="286.9">CCI_I2C_SDA1</text>
<text x="225.4" y="284.3">GPIO_20</text>
<text x="286.5" y="284.3">GPIO_57</text>
<text x="622.2" y="284.3">GPIO_94</text>
<text x="681.3" y="284.3">GPIO_130</text>
<text x="88.9" y="293.2">CCI_I2C_SCL1</text>
<text x="205.8" y="288">G15</text>
<text x="225.4" y="290.6">GPIO_21</text>
<text x="286.5" y="290.6">GPIO_58</text>
<text x="314.3" y="288">C35</text>
<text x="379" y="293.2">WAKE_ON_WLAN</text>
<text x="602.8" y="288">C25</text>
<text x="622.2" y="290.6">GPIO_95</text>
<text x="681.3" y="290.6">GPIO_131</text>
<text x="711" y="288">BD46</text>
<text x="88.9" y="299.6">GPS_UART5_TX</text>
<text x="206" y="294.4">D10</text>
<text x="225.4" y="297">GPIO_22</text>
<text x="286.5" y="297">GPIO_59</text>
<text x="314.3" y="294.4">D34</text>
<text x="602.8" y="294.4">D28</text>
<text x="622.2" y="297">GPIO_96</text>
<text x="681.3" y="297">GPIO_132</text>
<text x="711" y="294.4">BC47</text>
<text x="88.9" y="305.9">GPS_UART5_RX</text>
<text x="206.3" y="300.7">E13</text>
<text x="225.4" y="303.3">GPIO_23</text>
<text x="286.5" y="303.3">GPIO_60</text>
<text x="314.3" y="300.7">E35</text>
<text x="600.6" y="300.7">AB46</text>
<text x="622.2" y="303.3">GPIO_97</text>
<text x="681.3" y="303.3">GPIO_133</text>
<text x="711" y="300.7">BH16</text>
<text x="206.3" y="307.1">B10</text>
<text x="225.4" y="309.7">GPIO_24</text>
<text x="286.5" y="309.7">GPIO_61</text>
<text x="314.3" y="307.1">D36</text>
<text x="600.4" y="307.1">AC45</text>
<text x="622.2" y="309.7">GPIO_98</text>
<text x="681.3" y="309.7">GPIO_134</text>
<text x="711" y="307.1">BG17</text>
<text x="88.9" y="312.3">GPS_ON_OFF</text>
<text x="206" y="313.4">D12</text>
<text x="225.4" y="316">GPIO_25</text>
<text x="286.5" y="316">GPIO_62</text>
<text x="314.3" y="313.4">D38</text>
<text x="378.4" y="312.3">SD_CARD_DET_N</text>
<text x="603" y="313.4">Y50</text>
<text x="622.2" y="316">GPIO_99</text>
<text x="681.3" y="316">GPIO_135</text>
<text x="711" y="313.4">BJ15</text>
<text x="88.9" y="318.6">GPS_SYSTEM_ON</text>
<text x="206" y="319.8">D14</text>
<text x="225.4" y="322.4">GPIO_26</text>
<text x="286.5" y="322.4">GPIO_63</text>
<text x="314.3" y="319.8">D40</text>
<text x="603" y="319.8">Y48</text>
<text x="622.2" y="322.4">GPIO_100</text>
<text x="681.3" y="322.4">GPIO_136</text>
<text x="711" y="319.8">BK14</text>
<text x="88.9" y="325">UART6_TX</text>
<text x="206.3" y="326.1">A11</text>
<text x="225.4" y="328.7">GPIO_27</text>
<text x="286.5" y="328.7">GPIO_64</text>
<text x="314.3" y="326.1">D48</text>
<text x="600.6" y="326.1">AA47</text>
<text x="622.2" y="328.7">GPIO_101</text>
<text x="681.3" y="328.7">GPIO_137</text>
<text x="711" y="326.1">BD20</text>
<text x="88.9" y="331.3">UART6_RX</text>
<text x="206.3" y="332.5">E15</text>
<text x="225.4" y="335.1">GPIO_28</text>
<text x="286.5" y="335.1">GPIO_65</text>
<text x="314.3" y="332.5">G47</text>
<text x="395" y="331.3">IMU_INT</text>
<text x="514.2" y="331.3">3D_RIGHT_FSIN</text>
<text x="602.8" y="332.5">AF2</text>
<text x="622.2" y="335.1">GPIO_102</text>
<text x="681.3" y="335.1">GPIO_138</text>
<text x="711" y="332.5">BJ19</text>
<text x="88.9" y="337.7">BLSP6_GPIO_29</text>
<text x="206.5" y="338.8">F16</text>
<text x="225.4" y="341.4">GPIO_29</text>
<text x="286.5" y="341.4">GPIO_66</text>
<text x="314.3" y="338.8">F48</text>
<text x="380.8" y="337.7">GPS_TIMEMARK</text>
<text x="514.2" y="337.7">APQ_GPIO_103</text>
<text x="600.4" y="338.8">AR47</text>
<text x="622.2" y="341.4">GPIO_103</text>
<text x="681.3" y="341.4">GPIO_139</text>
<text x="711" y="338.8">BE19</text>
<text x="88.9" y="344">BLSP6_GPIO_30</text>
<text x="205.8" y="345.2">G17</text>
<text x="225.4" y="347.8">GPIO_30</text>
<text x="286.5" y="347.8">GPIO_67</text>
<text x="314.3" y="345.2">H46</text>
<text x="600.4" y="345.2">AR45</text>
<text x="622.2" y="347.8">GPIO_104</text>
<text x="681.3" y="347.8">GPIO_140</text>
<text x="711" y="345.2">BC45</text>
<text x="205.7" y="351.5">AN3</text>
<text x="314.3" y="351.5">H48</text>
<text x="600.8" y="351.5">AT48</text>
<text x="711" y="351.5">BE47</text>
<text x="770.4" y="350.4">FACTORY_RESET_N</text>
<text x="205.2" y="357.9">AM4</text>
<text x="225.4" y="354.1">GPIO_31</text>
<text x="286.5" y="354.1">GPIO_68</text>
<text x="314.3" y="357.9">G49</text>
<text x="372" y="356.7">SPEKTRUM_PWR_EN</text>
<text x="600.8" y="357.9">AT46</text>
<text x="622.2" y="354.1">GPIO_105</text>
<text x="681.3" y="354.1">GPIO_141</text>
<text x="711" y="357.9">BG47</text>
<text x="778" y="356.7">USB2_VBUS_EN</text>
<text x="205.2" y="364.2">AM2</text>
<text x="225.4" y="360.5">GPIO_32</text>
<text x="286.5" y="360.5">GPIO_69</text>
<text x="314.3" y="364.2">J45</text>
<text x="600.4" y="364.2">AU47</text>
<text x="622.2" y="360.5">GPIO_106</text>
<text x="681.3" y="360.5">GPIO_142</text>
<text x="711" y="364.2">BF46</text>
<text x="205.9" y="370.6">AP4</text>
<text x="225.4" y="366.8">GPIO_33</text>
<text x="286.5" y="366.8">GPIO_70</text>
<text x="314.3" y="370.6">K46</text>
<text x="381" y="370.6">WAKE_ON_BT</text>
<text x="600.4" y="370.6">AU45</text>
<text x="622.2" y="366.8">GPIO_107</text>
<text x="681.3" y="366.8">GPIO_143</text>
<text x="711" y="370.6">F10</text>
<text x="88.9" y="375.8">SDC3_DATA_3</text>
<text x="206" y="376.9">D20</text>
<text x="225.4" y="373.2">GPIO_34</text>
<text x="286.5" y="373.2">GPIO_71</text>
<text x="314.3" y="376.9">L45</text>
<text x="383.2" y="375.8">GPS_RESET_N</text>
<text x="600.6" y="376.9">AV46</text>
<text x="622.2" y="373.2">GPIO_108</text>
<text x="681.3" y="373.2">GPIO_144</text>
<text x="711" y="376.9">C9</text>
<text x="88.9" y="382.1">SDC3_DATA_2</text>
<text x="205.8" y="383.3">G19</text>
<text x="225.4" y="379.5">GPIO_35</text>
<text x="286.5" y="379.5">GPIO_72</text>
<text x="314.3" y="383.3">K48</text>
<text x="622.2" y="379.5">GPIO_109</text>
<text x="681.3" y="379.5">GPIO_145</text>
<text x="225.4" y="385.9">GPIO_36</text>
<text x="286.5" y="385.9">GPIO_73</text>
<text x="631.7" y="407.5">VREG_S3A</text>
<text x="687.5" y="421.4">R69</text>
<text x="687.5" y="427.8">10K</text>
<text x="687.5" y="434.1">5%</text>
<text x="687.5" y="440.5">0.050W</text>
<text x="705" y="443">R70</text>
<text x="715.5" y="443">0</text>
<text x="631.7" y="445.6">FACTORY_RESET_N</text>
<text x="200" y="453.2">VREG_LVS3</text>
<text x="380.9" y="453.2">VREG_LVS1</text>
<text x="698.3" y="453.2">DNI</text>
<text x="706.4" y="455.7">0%</text>
<text x="715.5" y="455.7">0.125W</text>
<text x="264.5" y="465.9">R31</text>
<text x="283.5" y="465.9">R34</text>
<text x="302.5" y="465.9">R32</text>
<text x="321.6" y="465.9">R33</text>
<text x="428.5" y="467.8">R36</text>
<text x="450.7" y="467.8">R35</text>
<text x="263.7" y="472.2">2.2K</text>
<text x="282.7" y="472.2">2.2K</text>
<text x="301.7" y="472.2">2.2K</text>
<text x="320.8" y="472.2">2.2K</text>
<text x="428.5" y="474.2">2.2K</text>
<text x="450.7" y="474.2">2.2K</text>
<text x="200" y="496.4">CCI_I2C_SDA0</text>
<text x="377.7" y="496.4">I2C3_SCL</text>
<text x="200" y="502.7">CCI_I2C_SCL0</text>
<text x="377.7" y="502.7">I2C3_SDA</text>
<text x="200" y="509.1">CCI_I2C_SDA1</text>
<text x="200" y="515.4">CCI_I2C_SCL1</text>
</g>
<g font-size="3.4">
<text x="677" y="509.3">TITLE</text>
<text x="676.2" y="524.3">SIZE</text>
<text x="729.1" y="524.3">DRAWING NO</text>
<text x="820.2" y="524.3">REV</text>
<text x="677.5" y="542.6">SCALE</text>
<text x="691.4" y="542.6">NONE</text>
<text x="783.4" y="542.8">SHEET</text>
<text x="797.4" y="542.8">4</text>
<text x="815.2" y="542.8">OF</text>
<text x="822.8" y="542.8">27</text>
</g>
<g font-size="2.7">
<text x="77.1" y="156.5">25-C7</text>
<text x="419" y="156.5">10-C8</text>
<text x="502.4" y="156.5">10-C8</text>
<text x="77.1" y="162.8">25-C7</text>
<text x="419" y="162.8">10-C8</text>
<text x="502.4" y="162.8">10-C8</text>
<text x="77.1" y="169.2">25-C7</text>
<text x="414.6" y="169.2">10-C8</text>
<text x="502.4" y="169.2">10-C8</text>
<text x="810.7" y="169.2">27-A8,27-C4</text>
<text x="77.1" y="175.5">25-C7</text>
<text x="414.6" y="175.5">10-C8</text>
<text x="502.4" y="175.5">10-C8</text>
<text x="810.7" y="175.5">27-A8,27-C4</text>
<text x="77.1" y="181.9">26-D8</text>
<text x="413.9" y="181.9">10-B8</text>
<text x="810.7" y="181.9">27-A8,27-C4</text>
<text x="77.1" y="188.2">26-D8</text>
<text x="413.9" y="188.2">10-B8</text>
<text x="502.6" y="188.2">10-B8</text>
<text x="810.7" y="188.2">27-A8,27-C4</text>
<text x="72.6" y="194.6">26-C8</text>
<text x="413.9" y="194.6">10-B8</text>
<text x="489.8" y="194.6">24-C1,24-C2</text>
<text x="810.7" y="193">14-B1,17-B7,27-A7</text>
<text x="810.7" y="196.2">27-C4</text>
<text x="77.1" y="200.9">26-C8</text>
<text x="413.9" y="200.9">10-B8</text>
<text x="489.8" y="200.9">27-C5,27-C7</text>
<text x="413.9" y="207.3">26-B5</text>
<text x="489.8" y="207.3">27-C5,27-C7</text>
<text x="413.9" y="213.6">26-B5</text>
<text x="489.8" y="213.6">27-C5,27-C7</text>
<text x="58" y="220">13-C4,25-C4,4-A5</text>
<text x="418.4" y="220">26-B5</text>
<text x="489.8" y="220">27-C5,27-C7</text>
<text x="62.4" y="226.3">13-C4,25-C4,4-A5</text>
<text x="418.4" y="226.3">26-A5</text>
<text x="490" y="226.3">27-B8,27-C5</text>
<text x="413.9" y="232.7">26-C5</text>
<text x="490" y="232.7">27-B8,27-C5</text>
<text x="413.9" y="239">26-C5</text>
<text x="490" y="239">27-B8,27-C5</text>
<text x="810.7" y="239">19-B5</text>
<text x="418.4" y="245.4">26-C5</text>
<text x="490" y="245.4">27-B8,27-C5</text>
<text x="77.2" y="251.7">23-B7</text>
<text x="413.9" y="251.7">26-C5</text>
<text x="502.4" y="251.7">23-D3</text>
<text x="77.2" y="258.1">23-B3</text>
<text x="419" y="258.1">27-C8,27-D5</text>
<text x="502.4" y="258.1">23-C3</text>
<text x="68.4" y="264.4">24-B7,24-C7</text>
<text x="419" y="264.4">27-C8,27-D5</text>
<text x="56.5" y="275.5">23-B2,23-D1,24-C2</text>
<text x="77.1" y="270.8">24-C3</text>
<text x="419" y="270.8">27-C8,27-D5</text>
<text x="502.6" y="270.8">24-B3</text>
<text x="60.3" y="281.9">23-B2,23-C1,24-C2</text>
<text x="74.3" y="278.7">4-A7</text>
<text x="419" y="277.1">27-C8,27-D5</text>
<text x="498.1" y="277.1">23-A2</text>
<text x="78.1" y="285.1">4-A7</text>
<text x="502.6" y="283.5">23-B3</text>
<text x="65.6" y="289.8">24-B2,4-A7</text>
<text x="70.1" y="296.1">24-B2,4-A7</text>
<text x="413.9" y="296.1">10-C8</text>
<text x="77.1" y="302.5">12-C6</text>
<text x="77.1" y="308.8">12-C2</text>
<text x="77.1" y="315.2">12-C6</text>
<text x="413.9" y="315.2">21-C7</text>
<text x="77.1" y="321.5">12-C2</text>
<text x="77.2" y="327.9">26-B8</text>
<text x="77.2" y="334.2">26-B8</text>
<text x="413.9" y="334.2">25-C5</text>
<text x="490.1" y="334.2">24-B1,24-B2</text>
<text x="72.1" y="340.6">26-B8</text>
<text x="413.9" y="340.6">12-B2,27-B4</text>
<text x="494.4" y="340.6">27-B7,27-C4</text>
<text x="72.8" y="346.9">26-A8</text>
<text x="810.7" y="353.3">4-A3</text>
<text x="413.9" y="359.6">26-C5,26-D5</text>
<text x="810.7" y="359.6">27-B3</text>
<text x="414.6" y="372.3">10-B8</text>
<text x="72" y="378.7">10-C8</text>
<text x="413.9" y="378.7">12-C6</text>
<text x="72" y="385">10-C8</text>
<text x="603.7" y="399.2">11-C7,13-C2,16-B6</text>
<text x="603.9" y="396">10-B6,10-B8,10-C8</text>
<text x="603.7" y="402.4">16-D3,17-D7,18-B8</text>
<text x="603.7" y="405.6">19-B5,19-C6,20-C3</text>
<text x="603.7" y="408.8">20-C6,21-B7,23-C5</text>
<text x="603.9" y="412">24-B5,24-C5,26-B5</text>
<text x="603.7" y="415.2">26-B8,26-C3,26-C6</text>
<text x="603.7" y="418.4">26-D5,26-D8,27-B6</text>
<text x="606.7" y="421.6">27-C6,6-D4,7-B2</text>
<text x="621.5" y="424.8">9-B5</text>
<text x="621.5" y="448.5">4-B1</text>
<text x="171.4" y="453.3">16-C4,23-B1,23-D4</text>
<text x="352.2" y="454.9">16-C4,25-C2,25-C5</text>
<text x="179.5" y="456.5">24-B1,24-C1</text>
<text x="171.4" y="497.7">23-B2,23-D1,24-C2</text>
<text x="189" y="500.9">4-C8</text>
<text x="350.5" y="499.3">13-C4,25-C4,4-C8</text>
<text x="171.4" y="504">23-B2,23-C1,24-C2</text>
<text x="189.2" y="507.3">4-B8</text>
<text x="346.1" y="505.7">13-C4,25-C4,4-C8</text>
<text x="176.7" y="512">24-B2,4-B8</text>
<text x="181.2" y="518.3">24-B2,4-B8</text>
</g>
<g font-size="2.5">
<text x="747.9" y="16.1">REVISIONS</text>
<text x="675" y="22.2">LTR</text>
<text x="722" y="22.2">DESCRIPTION</text>
<text x="797.4" y="22.2">DATE</text>
<text x="816.7" y="22.2">APPROVED</text>
</g>
</svg>
